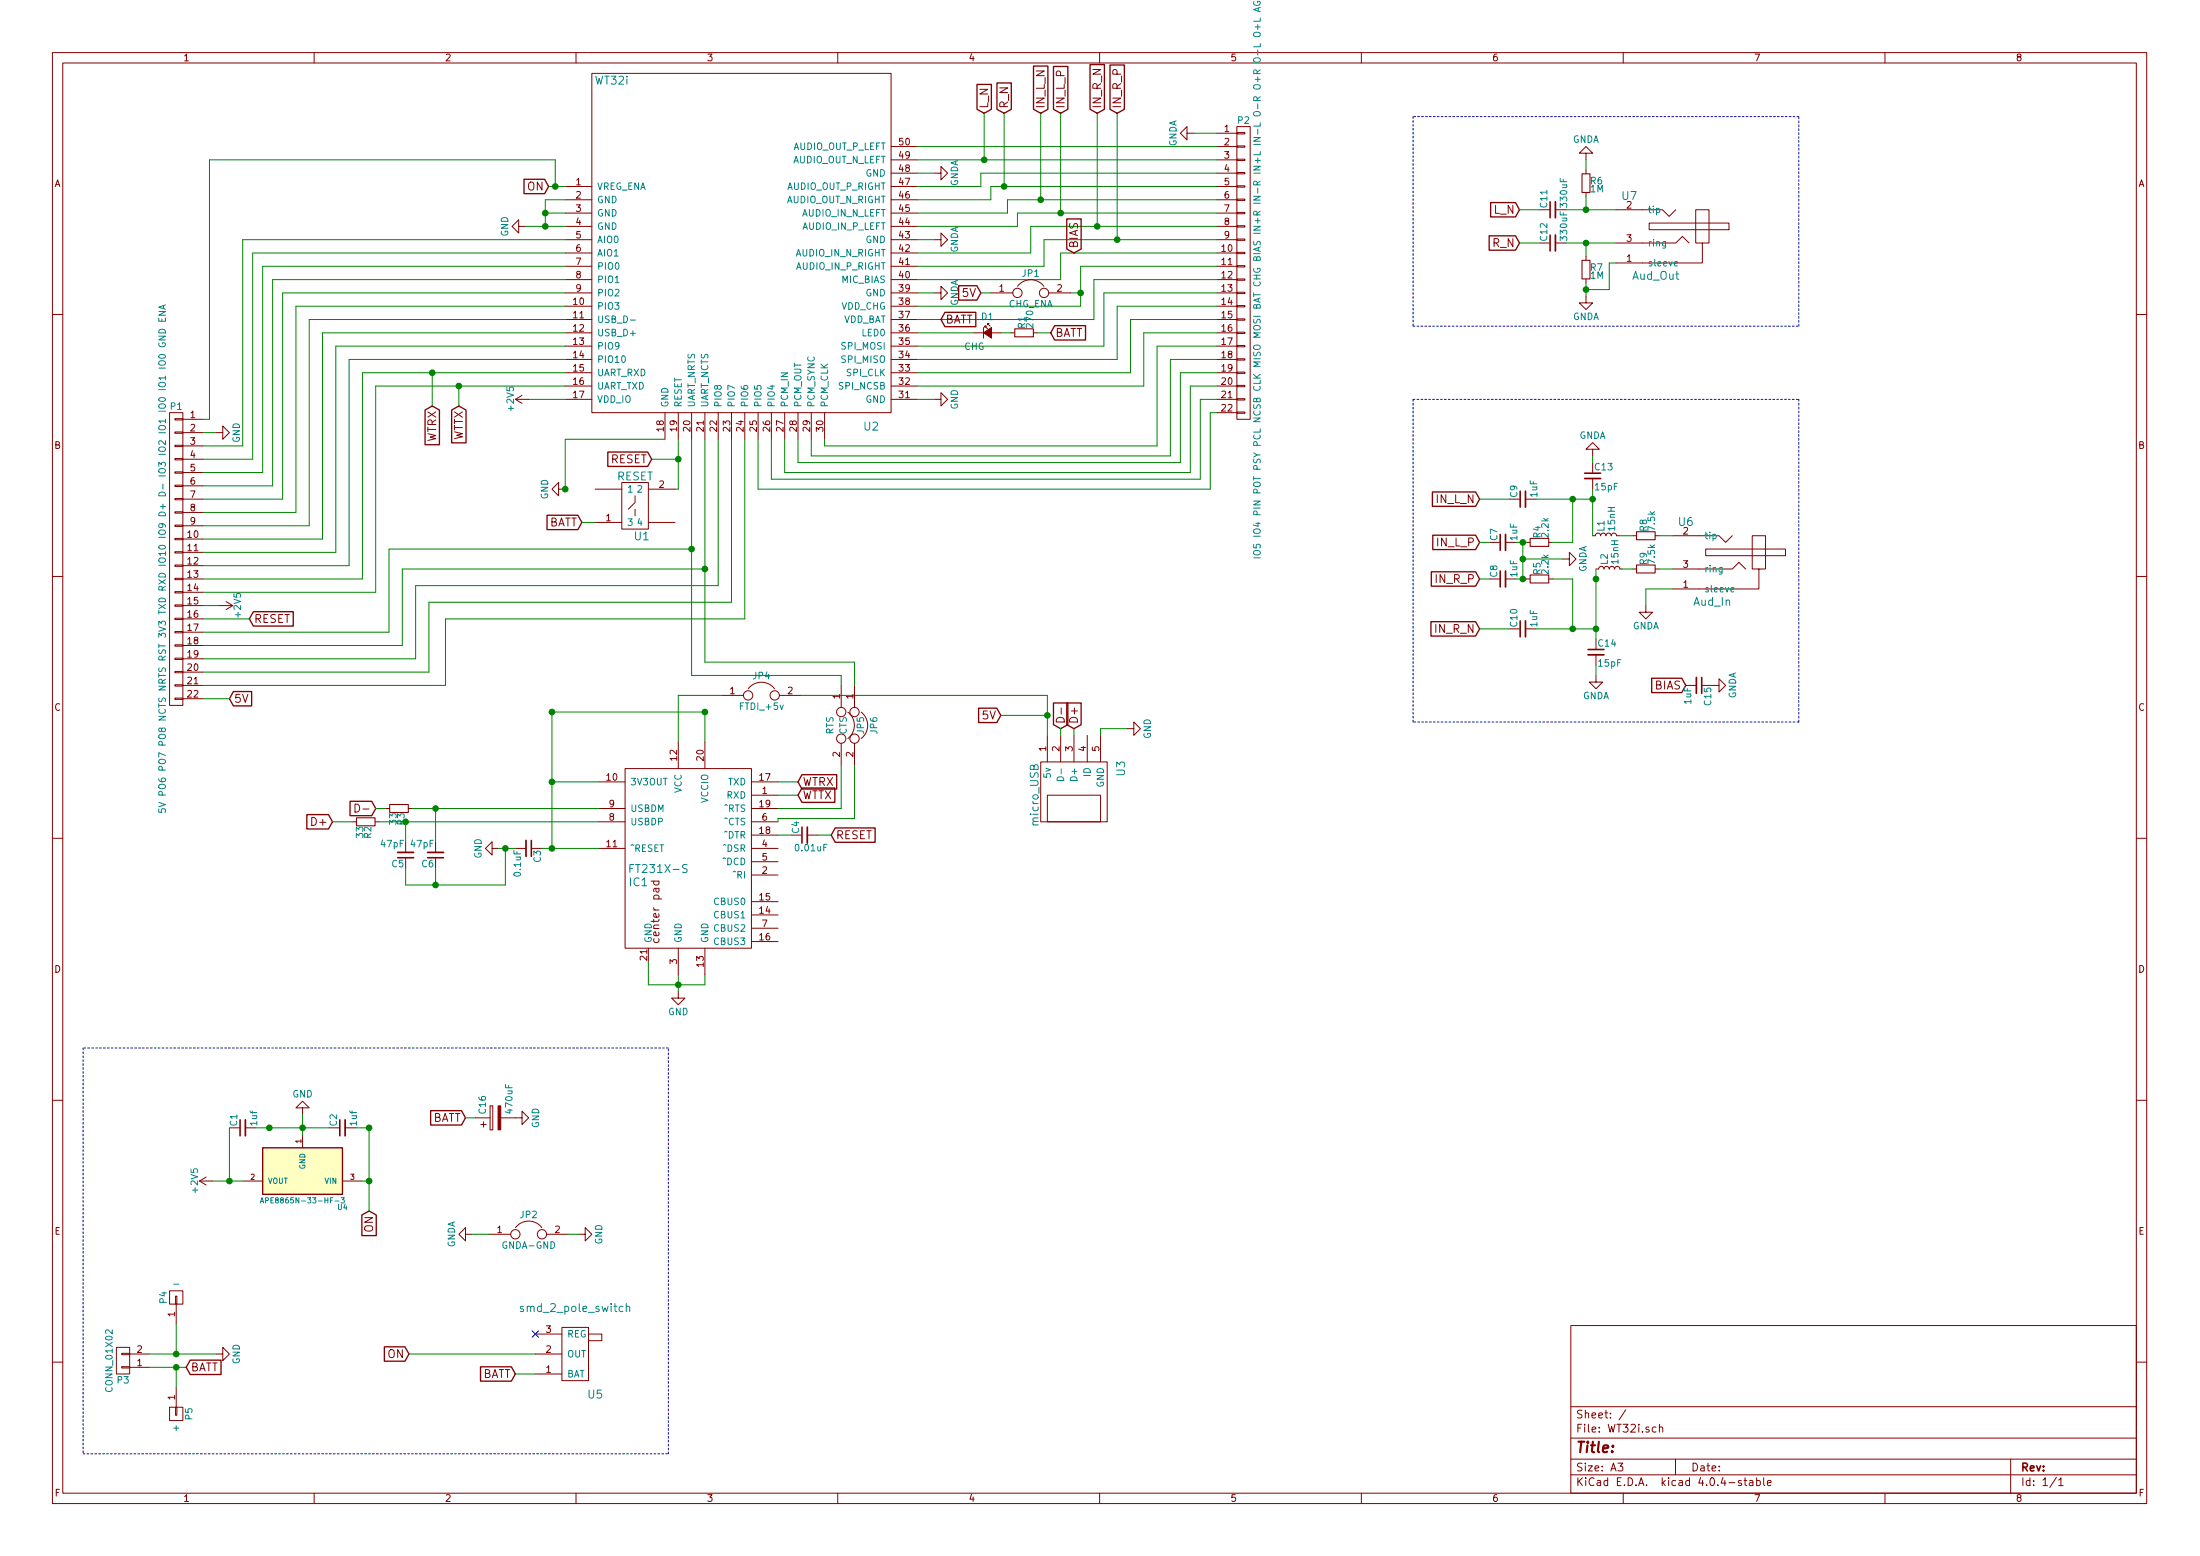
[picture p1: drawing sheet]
<svg xmlns="http://www.w3.org/2000/svg" width="420mm" height="297mm" viewBox="0 0 420 297" stroke-linecap="round" stroke-linejoin="round" font-family="sans-serif">
<g fill="none" stroke="#840000" stroke-width=".19">
<path d="M10 10h400v277h-400zM12 12h396v273.1h-396zM60 10v2M110 10v2M113 14h57.2v64.8h-57.2zM160 10v2M210 10v2M260 10v2M310 10v2M360 10v2M107.9 35.6h5.1M107.9 38.1h5.1"/>
<path d="M170.2 35.6h5.1M170.2 38.1h5.1M170.2 28h5.1M170.2 33.1h5.1M170.2 30.5h5.1M178.4 33.1h1.3v-1.3l1.3 1.3-1.3 1.2v-1.2M226.7 25.4v-1.2l-1.3 1.2 1.3 1.3v-1.3h1.3M232.4 35.6h3.8M232.4 38.1h3.8M232.4 28h3.8M232.4 33.1h3.8M232.4 30.5h3.8"/>
<path d="M232.4 25.4h3.8M236.2 24.2h2.6v55.8h-2.6zM236.2 38h1.5v.3h-1.5zM236.2 35.5h1.5v.2h-1.5zM236.2 32.9h1.5v.3h-1.5zM236.2 30.4h1.5v.2h-1.5zM236.2 27.8h1.5v.3h-1.5zM236.2 25.3h1.5v.3h-1.5zM302.9 29.2h1.3l-1.3-1.2-1.3 1.2h1.3v1.3M302.9 32.4v.8M302.9 36.7v.8M99.1 43.2v-1.3l-1.3 1.3 1.3 1.3v-1.3h1.2"/>
<path d="M107.9 40.7h5.1M107.9 43.2h5.1M107.9 45.8h5.1M107.9 48.3h5.1M107.9 50.8h5.1M107.9 53.4h5.1M107.9 55.9h5.1M107.9 58.5h5.1M170.2 40.7h5.1M170.2 43.2h5.1M170.2 45.8h5.1M170.2 48.3h5.1"/>
<path d="M170.2 50.8h5.1M170.2 53.4h5.1M170.2 55.9h5.1M170.2 58.5h5.1M178.4 55.9h1.3v-1.3l1.3 1.3-1.3 1.3v-1.3M178.4 45.8h1.3v-1.3l1.3 1.3-1.3 1.2v-1.2M189.2 55.9h4.2M194.3 54.6a3.2 3.2 0 0 1 5.1 0M200.3 55.9h4.2M232.4 40.7h3.8M232.4 43.2h3.8M232.4 45.8h3.8"/>
<path d="M232.4 48.3h3.8M232.4 50.8h3.8M232.4 53.4h3.8M232.4 55.9h3.8M232.4 58.5h3.8M236.2 58.3h1.5v.3h-1.5zM236.2 55.8h1.5v.2h-1.5zM236.2 53.2h1.5v.3h-1.5zM236.2 50.7h1.5v.3h-1.5zM236.2 48.2h1.5v.2h-1.5zM236.2 45.6h1.5v.3h-1.5zM236.2 43.1h1.5v.2h-1.5z"/>
<path d="M236.2 40.5h1.5v.3h-1.5zM297.1 40h2M297.1 46.4h2M302.9 56.6v1.2h1.3l-1.3 1.3-1.3-1.3h1.3M302.9 48.9v.8M302.9 53.2v.8M308.6 40h8.9l1.3 1.3 1.2-1.3M308.6 46.4h11.4l1.3-1.3 1.3 1.3M315 42.6h15.2v1.3h-15.2zM325.1 46.4h1.3v-6.4h-2.6v6.4h1.3v3.8h-16.5M10 60h2M32.4 78.8h2.5v55.9h-2.5z"/>
<path d="M33.4 79.9h1.5v.3h-1.5zM98.4 76.2h2.6M98.4 76.2l1.3 .8M99.7 75.5l-1.3 .7M107.9 61h5.1M107.9 76.2h5.1M107.9 63.5h5.1M107.9 73.7h5.1M107.9 66.1h5.1M107.9 71.2h5.1M107.9 68.6h5.1M127 78.8v5.1"/>
<path d="M129.5 78.8v5.1M132.1 78.8v5.1M134.6 78.8v5.1M137.2 78.8v5.1M139.7 78.8v5.1M142.2 78.8v5.1M144.8 78.8v5.1M147.3 78.8v5.1M149.9 78.8v5.1M152.4 78.8v5.1M154.9 78.8v5.1M157.5 78.8v5.1"/>
<path d="M170.2 61h5.1M170.2 76.2h5.1M170.2 63.5h5.1M170.2 73.7h5.1M170.2 66.1h5.1M170.2 71.2h5.1M170.2 68.6h5.1M178.4 76.2h1.3v-1.2l1.3 1.2-1.3 1.3v-1.3M186.1 63.5h1.7M187.8 62.5v2.1M188.1 62.5v-.2h.2h-.2l.5 .5M188.6 62v-.2h.2h-.2l.5 .5"/>
<path d="M189.4 63.5h1.7M193 63.5h.8M197.4 63.5h.7M232.4 61h3.8M232.4 76.2h3.8M232.4 63.5h3.8M232.4 73.7h3.8M232.4 66.1h3.8M232.4 71.2h3.8M232.4 68.6h3.8M232.4 78.8h3.8M236.2 78.6h1.5v.3h-1.5z"/>
<path d="M236.2 76.1h1.5v.3h-1.5zM236.2 73.6h1.5v.2h-1.5zM236.2 71h1.5v.3h-1.5zM236.2 68.5h1.5v.2h-1.5zM236.2 65.9h1.5v.3h-1.5zM236.2 63.4h1.5v.3h-1.5zM236.2 60.9h1.5v.2h-1.5zM408 60h2M33.4 97.7h1.5v.3h-1.5zM33.4 95.2h1.5v.2h-1.5zM33.4 92.6h1.5v.3h-1.5zM33.4 90.1h1.5v.2h-1.5z"/>
<path d="M33.4 87.5h1.5v.3h-1.5zM33.4 85h1.5v.3h-1.5zM33.4 82.5h1.5v.2h-1.5zM34.9 80h3.8M34.9 82.6h3.8M34.9 85.1h3.8M34.9 87.7h3.8M34.9 90.2h3.8M34.9 92.7h3.8M34.9 95.3h3.8M34.9 97.8h3.8M41.3 82.6h1.2v-1.3l1.3 1.3-1.3 1.3v-1.3"/>
<path d="M106.7 93.4v-1.3l-1.3 1.3 1.3 1.3v-1.3h1.2M113.7 99.7h5M113.7 93.4h5M118.7 92.1h5.1v8.9h-5.1zM121.3 94.7v1.2l-1.3 1.3M121.3 97.2v1.3M123.8 99.7h5.1M123.8 93.4h5.1M291.3 95.3h2.1M304.2 85.8h1.2l-1.2-1.3-1.3 1.3h1.3v1.2M304.2 91.3v2.1M10 110h2"/>
<path d="M33.4 118h1.5v.3h-1.5zM33.4 115.5h1.5v.2h-1.5zM33.4 112.9h1.5v.3h-1.5zM33.4 110.4h1.5v.3h-1.5zM33.4 107.9h1.5v.2h-1.5zM33.4 105.3h1.5v.3h-1.5zM33.4 102.8h1.5v.2h-1.5zM33.4 100.2h1.5v.3h-1.5zM34.9 100.4h3.8M34.9 102.9h3.8M34.9 105.4h3.8M34.9 108h3.8"/>
<path d="M34.9 110.5h3.8M34.9 113.1h3.8M34.9 115.6h3.8M34.9 118.1h3.8M41.9 115.6h2.5M43.2 114.8l1.2 .8M44.4 115.6l-1.2 .8M287.5 110.5h2.1M287.5 103.5h2.1M291.5 110.5h.7M291.5 103.5h.7M295.8 110.5h.7"/>
<path d="M295.8 103.5h.7M298.4 106.7h1.3v-1.3l1.3 1.3-1.3 1.3v-1.3M304.2 102.3h.5l.1-.4 .3-.1 .4 .1 .2 .4 .1-.4 .3-.1 .4 .1 .2 .4 .1-.4 .3-.1 .4 .1 .2 .4 .1-.4 .3-.1 .5 .1 .1 .4h.5M304.8 108.6h.5l.1-.3 .3-.2 .4 .1 .2 .4 .2-.3 .2-.2 .5 .1 .1 .4 .2-.3 .2-.2 .5 .1 .2 .4 .1-.3 .3-.2 .4 .1 .2 .4h.5M311.8 102.3h.7M311.8 108.6h.7M314.3 115.6v1.3h1.3l-1.3 1.2-1.2-1.2h1.2M316.1 102.3h.8M316.1 108.6h.8M319.4 102.3h8.9l1.3 1.2 1.2-1.2M319.4 108.6h11.4l1.3-1.2 1.3 1.2M325.8 104.8h15.2v1.3h-15.2z"/>
<path d="M335.9 108.6h1.3v-6.3h-2.6v6.3h1.3v3.8h-16.5M408 110h2M33.4 133.3h1.5v.2h-1.5zM33.4 130.7h1.5v.3h-1.5zM33.4 128.2h1.5v.2h-1.5zM33.4 125.6h1.5v.3h-1.5zM33.4 123.1h1.5v.3h-1.5zM33.4 120.6h1.5v.2h-1.5zM34.9 128.3h3.8M34.9 130.8h3.8M34.9 133.4h3.8M34.9 120.7h3.8"/>
<path d="M34.9 123.2h3.8M34.9 125.8h3.8M137.8 132.8h4.2M142.9 131.5a3.2 3.2 0 0 1 5 0M148.8 132.8h4.2M160.7 130.8v4.2M161.9 136a3.2 3.2 0 0 1 0 5M163.2 130.8v4.2M164.5 136a3.2 3.2 0 0 1 0 5M201.8 137.2a.81 .81 0 0 1 .9-.2 .81 .81 0 0 1 .6 .8h-1.6zM202.7 135.1v1.2M215.3 139.1h1.2v-1.3l1.3 1.3-1.3 1.3v-1.3"/>
<path d="M291.3 120.1h2.1M304.8 128.9v1.3h1.3l-1.3 1.3-1.3-1.3h1.3M304.8 125v2M321.9 130.8h2.1M327 130.8h1.3v-1.2l1.3 1.2-1.3 1.3v-1.3M67.3 156.9h.8M67.8 153.5a.77 .77 0 0 1 .9 .8 .77 .77 0 0 1-.9 .7zM69.3 154.4h1.2M71.6 156.9h.8M73.7 154.3h.7M78 154.3h.7M114.3 156.9h5.1"/>
<path d="M114.3 154.3h5.1M114.3 149.3h5.1M119.4 146.7h24.1v34.3h-24.1zM129.5 141.6v5.1M134.6 141.6v5.1M143.5 151.8h5.1M143.5 156.9h5.1M143.5 154.3h5.1M143.5 149.3h5.1M143.5 159.4h5.1M154.2 159.4h2M160.7 141.9v4.2"/>
<path d="M163.2 141.9v4.2M198.8 145.5h12.7v11.4h-12.7zM200 151.8h10.2v5.1h-10.2zM200 140.4v5.1M202.6 140.4v5.1M205.1 140.4v5.1M207.6 140.4v5.1M210.2 140.4v5.1M10 160h2M77.5 160.7v2M83.2 160.7v2M94 162v-1.3l-1.3 1.3 1.3 1.2v-1.2h1.2"/>
<path d="M98.4 162h2.1M114.3 162h5.1M124.3 168.2h1.6M124.9 168.2l-.1 .4 .3 .3h.5l.2-.1v-.6M143.5 167h5.1M143.5 162h5.1M143.5 164.5h5.1M143.5 177.2h5.1M143.5 174.7h5.1M143.5 172.1h5.1M143.5 179.7h5.1M408 160h2"/>
<path d="M129.5 189.3v1.2h1.3l-1.3 1.3-1.2-1.3h1.2M129.5 181v5.1M134.6 181v5.1M10 210h2M46.9 215.3h2M57.8 211.5h1.3l-1.3-1.3-1.3 1.3h1.3v1.3M57.8 216.6v2.5M65.9 215.3h2M90.8 213.4h2.8M91.8 214.7h1M92.3 214.2v1M93.6 215.7h.5z"/>
<path d="M93.6 211.1v4.6zM93.6 211.1h.5zM94.1 211.1v4.6zM95.6 213.4h4.1v-1.3l1.3 1.3-1.3 1.3v-1.3M408 210h2M38.1 225.5h2.5M38.1 225.5l1.3 .7M39.4 224.7l-1.3 .8M46.4 225.5h3.8M65.4 225.5h3.8M88.9 235.6v-1.2l-1.3 1.2 1.3 1.3v-1.3h1.3M93.3 235.6h4.2"/>
<path d="M98.5 234.4a3.2 3.2 0 0 1 5 0M104.4 235.6h4.2M110.5 235.6h1.3v-1.2l1.2 1.2-1.2 1.3v-1.3M22.2 257.2h2.6v5.1h-2.6zM23.2 258.4h1.6v.2h-1.6zM24.8 258.5h3.8M32.4 246.4h2.5v2.6h-2.5zM33.5 247.4h.3v1.6h-.3zM33.7 249v3.8M41.3 258.5h1.2v-1.3l1.3 1.3-1.3 1.3v-1.3M102.2 258.5h5.1M102.2 254.7h5.1"/>
<path d="M107.3 253.4h5.1v10.2h-5.1zM112.4 254.7h2.5v1.2h-2.5zM300 253h108v32.1h-108zM10 260h2M23.2 260.9h1.6v.2h-1.6zM24.8 261h3.8M32.4 268.6h2.5v2.6h-2.5zM33.5 268.6h.3v1.6h-.3zM33.7 264.8v3.8M102.2 262.3h5.1M300 278.5h108M300 274.5h108"/>
<path d="M300 268.5h108M309 279.3h.9l-.5 .6 .5 .1v.7l-.2 .1-.7-.1M310.5 269.1l-1.3 2M316.3 272.5l-.5-.1-.3 .3 .1 .6 .2 .1 .5-.1M316.9 272.5l.2-.1 .4 .1 .1 .9M316.9 271.9v1.5M320 278.5v3M384 278.5v6.6M408 260h2M60 285.1v1.9M110 285.1v1.9M160 285.1v1.9"/>
<path d="M210 285.1v1.9M260 285.1v1.9M300 281.5h108M310 285.1v1.9M332.6 282.7a.37 .37 0 0 0-.6 .1l.1 .2 .5 .2v.1l-.2 .3-.4-.1M333.1 282.6h.5M333.3 282.1v1.3l.3 .2M334.1 282.7h.6l.1 .9M334.8 283h-.5l-.2 .2 .2 .4 .5-.1M335.5 282.7l.4-.1 .3 .3-.1 .6h-.6M335.5 282.1v1.5M336.8 282.1v1.3l.2 .2"/>
<path d="M337.5 283.1l.8-.1-.1-.3-.4-.1-.3 .2 .1 .7h.6M360 285.1v1.9M392.7 282l-1.2 2M393.2 282.5l.4-.4v1.5M393.2 283.6h.8"/>
<circle cx="194.3" cy="55.9" r=".89"/>
<circle cx="199.4" cy="55.9" r=".89"/>
<circle cx="142.9" cy="132.8" r=".89"/>
<circle cx="148" cy="132.8" r=".89"/>
<circle cx="160.7" cy="135.9" r=".89"/>
<circle cx="163.2" cy="135.9" r=".89"/>
<circle cx="160.7" cy="141" r=".89"/>
<circle cx="163.2" cy="141" r=".89"/>
<circle cx="98.4" cy="235.6" r=".89"/>
<circle cx="103.5" cy="235.6" r=".89"/>
</g>
<g fill="none" stroke="#008484" stroke-width=".19">
<path d="M239.5 6.3a.83 .83 0 0 1 1.2 .2 .44 .44 0 0 1-.4 .5l-.7-.1-.2-.2zM239.5 .3a.59 .59 0 0 0 .5 .7 .59 .59 0 0 0 .6-.7h-.5v.2M239.7 5.1h1M240.2 4.7v.9M240.3 1.5v.6M240.7 3.4v.6h-1.3M240.7 1.4l-1.3 .4 1.3 .4M30.3 59.5h1.3l-1.3 .7h1.3M31.2 58.3v.6M31.6 58.2l-1.3 .4 1.3 .4M319.8 50.4l.6-.2-.1-.2-.3-.1-.2 .2v.6h.5M30.3 64.2h1.3l-1.3 .7h1.3"/>
<path d="M30.3 60.7v.6h1.3v-.6M30.5 63a.67 .67 0 0 1 .8-.1 .67 .67 0 0 1 .3 .7h-1.3zM30.9 60.9v.4M120.4 61.1h1M239.8 99.9h.9M240.3 99.7v.8l-1-.3M239.4 103.9v.7h.6l-.1-.2 .1-.5h.6l.1 .2-.1 .5M239.4 106.5h1.3M239.4 102.4h1.3M239.5 105.3a.83 .83 0 0 1 1.2 .1 .44 .44 0 0 1-.4 .5h-.7l-.2-.3zM239.5 101.2a.83 .83 0 0 1 1.2 .1 .44 .44 0 0 1-.4 .5h-.7l-.2-.3zM330.6 112.6l.6-.1-.1-.3h-.3l-.2 .1v.6h.5"/>
<path d="M30.3 154.4v.7h.6l-.1-.2 .1-.5h.6l.1 .2-.1 .5M30.3 153.2l1.3 .4-1.3 .4M30.3 148.7l.1 .3 .2 .2h.7l.3-.2-.1-.4-.5-.1-.1 .2-.1 .3 .2 .2M30.4 149.9a.83 .83 0 0 1 1.2 .1 .44 .44 0 0 1-.4 .6l-.7-.1-.2-.2zM31 151.8l-.1-.6-.5-.1-.1 .7h1.3M197.5 146.4l.3-.4 .3 .1 .2 .2v.6h-1.6v-.5l.2-.3h.3l.2 .1 .1 .7M201.9 148.5a.69 .69 0 0 1 .8-.2 .69 .69 0 0 1 .4 .7h-1.2zM202.7 146.8v.9M120.3 165.8h.5M121 165h-.7v1.6M131.2 165.1a.62 .62 0 0 0-.8 .1v.4l.8 .4v.4a.62 .62 0 0 1-.8 .1M49.7 229.7l.3-1.1 .4 1.1"/>
<path d="M49.8 229.4h.5M50.7 229.2l.5-.1v-.4l-.5-.1v1.1M64 229.3h.7M65.2 228.6h.6l-.4 .4 .3 .1v.5l-.1 .1-.4-.1M119.6 249.5l.1-.1a.36 .36 0 0 1 .6 .2v.8M119.6 248.9v1.5"/>
</g>
<path d="M50.2 219.1h15.2v8.9h-15.2z" fill="#ffffc2" stroke="#ffffc2" stroke-width=".19"/>
<g fill="none" stroke="#840000" stroke-width=".25">
<path d="M186.6 16.1h2.7v4.8l-1.3 .7-1.4-.7zM190.4 15.8h2.7v5.1l-1.3 .7-1.4-.7zM197.4 12.6h2.7v8.3l-1.3 .7-1.4-.7zM201.2 12.7h2.7v8.2l-1.3 .7-1.4-.7zM208.2 12.3h2.7v8.6l-1.4 .7-1.3-.7zM212 12.4h2.7v8.5l-1.3 .7-1.4-.7zM100.1 34.2h3.9l.8 1.4-.8 1.4h-3.9zM284.7 38.7h4.7l.8 1.3-.8 1.4h-4.7zM180.5 59.6h5.9v2.8h-5.9l-.8-1.4zM183.1 54.5h3.5l.7 1.4-.7 1.4h-3.5zM203.7 41.8h2.8v5.7l-1.4 .8-1.4-.8zM284.4 45h5l.8 1.4-.8 1.4h-5z"/>
<path d="M81.2 78.3l1.3-.8 1.4 .8v6.6h-2.7zM86.3 78.3l1.3-.8 1.4 .8v6.2h-2.7zM201.4 62.2h5.9v2.7h-5.9l-.7-1.4zM104.5 98.4h5.9l.7 1.3-.7 1.4h-5.9zM116.1 86.3h7.6l.8 1.4-.8 1.3h-7.6zM273.6 93.9h8.2l.8 1.4-.8 1.4h-8.2zM48.4 116.8h7.6v2.7h-7.6l-.8-1.4zM273.3 118.7h8.5l.8 1.4-.8 1.3h-8.5zM273.4 109.2h8.4l.8 1.3-.8 1.4h-8.4zM273.6 102.2h8.2l.8 1.3-.8 1.4h-8.2zM44.6 132h3.5v2.8h-3.5l-.8-1.4zM186.9 135.2h3.5l.7 1.4-.7 1.3h-3.5z"/>
<path d="M201.2 134.2h2.7v4.1l-1.3 .8-1.4-.8zM203.7 134.2h2.8v4.1l-1.4 .8-1.4-.8zM315.4 129.5h5.8l.7 1.3-.7 1.4h-5.8zM58.6 155.5h4.1l.8 1.4-.8 1.4h-4.1zM66.9 153h4.1l.8 1.3-.8 1.4h-4.1zM153.2 150.4h6.2v2.8h-6.2l-.8-1.4zM153.2 147.9h6.6v2.7h-6.6l-.8-1.3zM159.5 158.1h7.6v2.7h-7.6l-.8-1.4zM50.2 219.1h15.2v8.9h-15.2zM82.2 212h5.9l.8 1.4-.8 1.4h-5.9zM69.1 231.9l1.4-.7 1.4 .7v4h-2.8zM36.3 259.7h5.9v2.7h-5.9l-.7-1.4z"/>
<path d="M73.4 257.1h3.9l.8 1.4-.8 1.4h-3.9zM91.8 260.9h5.9l.7 1.4-.7 1.4h-5.9z"/>
</g>
<g fill="none" stroke="#840000" stroke-width=".33">
<path d="M297.1 38.5v3.1M297.1 44.9v3M291.3 93.8v3M302.6 91.3h3.1M287.5 102v3.1M287.5 109v3.1M291.3 118.5v3.1M303.3 125h3M324 129.3v3.1M154.2 157.9v3M75.9 162.7h3.1M81.7 162.7h3"/>
<path d="M100.5 160.4v3.1M46.9 213.8v3M65.9 213.8v3"/>
</g>
<g fill="none" stroke="#840000" stroke-width=".3">
<path d="M296 38.5v3.1M296 44.9v3M290.3 93.8v3M302.6 90.3h3.1M286.5 102v3.1M286.5 109v3.1M290.3 118.5v3.1M303.3 124h3M325 129.3v3.1M153.2 157.9v3M75.9 163.7h3.1M81.7 163.7h3"/>
<path d="M101.5 160.4v3.1M45.8 213.8v3M64.9 213.8v3"/>
</g>
<g fill="#840000" stroke="#840000" stroke-width=".19">
<path d="M187.8 63.5l1.6-1v2.1z"/>
<path d="M95.1 211.1h.5v4.6h-.5z"/>
</g>
<path d="M302.1 33.2h1.6v3.5h-1.6zM302.1 49.7h1.6v3.5h-1.6zM193.8 62.8h3.6v1.5h-3.6zM292.2 102.8h3.6v1.5h-3.6zM292.2 109.8h3.6v1.5h-3.6zM312.5 101.5h3.6v1.5h-3.6zM312.5 107.9h3.6v1.5h-3.6zM68.1 156.1h3.5v1.5h-3.5zM74.4 153.6h3.6v1.5h-3.6z" fill="none" stroke="#840000" stroke-width=".2"/>
<g fill="none" stroke="#008400" stroke-width=".19">
<path d="M104.8 35.6h3.1M106 35.6v-5.1h-66v49.5h-1.3M107.9 38.1h-3.8v5.1M175.3 33.1h3.1M175.3 28h57.1M175.3 30.5h57.1M188 21.6v8.9M191.8 21.6v14M198.8 21.6v16.5M202.6 21.6v19.1M209.5 21.6v21.6M213.4 21.6v24.2"/>
<path d="M228 25.4h4.4M232.4 33.1h-45.1v2.5h-12M232.4 35.6h-43.2v2.5h-13.9M232.4 38.1h-40v2.6h-17.1M302.9 30.5v1.9M302.9 37.5v2.5M100.3 43.2h7.6M104.1 40.7h3.8M107.9 45.8h-61.5v39.3h-7.7M107.9 55.9h-53.9v39.4h-15.3M107.9 48.3h-59.6v39.4h-9.6M107.9 50.8h-57.7v39.4h-11.5"/>
<path d="M107.9 53.4h-55.8v39.3h-13.4M107.9 58.5h-51.4v39.3h-17.8M175.3 45.8h3.1M175.3 55.9h3.1M187.3 55.9h1.9M204.5 55.9h1.9M232.4 45.8h-33v5h-24.1M232.4 55.9h-21.6v10.2h-35.5M232.4 40.7h-38.1v2.5h-19M232.4 43.2h-35.6v5.1h-21.5M232.4 53.4h-23.5v7.6h-33.6M232.4 48.3h-29.8v5.1h-27.3"/>
<path d="M232.4 50.8h-26v7.7h-31.1M232.4 58.5h-19v10.1h-38.1M290.2 40h3.8M290.2 46.4h3.8M299.1 40h9.5M299.1 46.4h9.5M302.9 46.4v2.5M302.9 54v2.6M308.6 50.2h-1.3v5.1h-4.4M82.5 71.2v6.3M87.6 73.7v3.8M101 76.2h6.9"/>
<path d="M107.9 61h-48.8v39.4h-20.4M107.9 66.1h-43.8v39.3h-25.4M107.9 68.6h-41.2v39.4h-28M107.9 71.2h-38.7v39.3h-30.5M107.9 73.7h-36.1v39.4h-33.1M107.9 63.5h-46.3v39.4h-22.9M175.3 76.2h3.1M175.3 63.5h10.8M191.1 63.5h1.9M198.1 63.5h2.6M232.4 78.8h-1.3v14.6h-86.3v-9.5M232.4 76.2h-3.2v15.3h-81.9v-7.6"/>
<path d="M232.4 61h-16.5v10.2h-40.6M232.4 66.1h-11.4v19h-63.5v-1.2M232.4 68.6h-8.9v18.4h-68.6v-3.1M232.4 71.2h-7v17.1h-73v-4.4M232.4 63.5h-14v10.2h-43.1M232.4 73.7h-5.1v16.5h-77.4v-6.3M38.7 82.6h2.6M111.1 99.7h2.6M124.5 87.7h5M127 83.9h-19.1v9.5M129.5 83.9v9.5h-.6M132.1 83.9v45h28.6v1.9"/>
<path d="M134.6 83.9v42.5h28.6v4.4M137.2 83.9v27.9h-57.8v14h-40.7M139.7 83.9v31.1h-57.8v13.3h-43.2M142.2 83.9v34.2h-57.1v12.7h-46.4M282.6 95.3h5.7M293.4 95.3h10.8M300.4 95.3v8.2h-3.9M304.2 87v1.3M304.2 93.4v8.9M38.7 115.6h3.2M38.7 118.1h8.9M132.1 104.8h-57.8v15.9h-35.6"/>
<path d="M134.6 108.6h-57.8v14.6h-38.1M282.6 110.5h1.9M282.6 103.5h1.9M289.6 110.5h1.9M289.6 103.5h1.9M290.8 106.7h7.6M290.8 103.5v7M296.5 110.5h3.9v9.6M304.8 108.6v13.4M309.2 102.3h2.6M309.9 108.6h1.9M316.9 108.6h2.5"/>
<path d="M316.9 102.3h2.5M319.4 112.4h-5.1v3.2M38.7 133.4h5.1M137.8 132.8h-8.3v8.8M153 132.8h47v7.6M191.1 136.6h8.9M202.6 139.1v1.3M205.1 139.1v1.3M215.3 139.1h-5.1v1.3M282.6 120.1h5.7M293.4 120.1h11.4M304.8 127v1.9"/>
<path d="M63.5 156.9h3.8M71.8 154.3h1.9M72.4 156.9h41.9M77.5 156.9v3.8M78.7 154.3h35.6M83.2 154.3v6.4M105.4 149.3h8.9M134.6 141.6v-5.7h-29.2v26.1M148.6 149.3h3.8M148.6 159.4h2.5M148.6 151.8h3.8M156.2 159.4h2.5"/>
<path d="M160.7 146.1v8.2h-12.1M163.2 146.1v10.1h-14.6v.7M83.2 165.8v3.1M95.2 162h3.2M96.5 162v6.9h-19v-3.1M103.5 162h10.8M123.8 183.6v4.4h10.8v-1.9M129.5 186.1v3.2M43.8 215.3v10.2M48.9 215.3h14M57.8 212.8v3.8M67.9 215.3h2.6v15.9"/>
<path d="M88.9 213.4h1.9M40.6 225.5h5.8M69.2 225.5h1.3M90.2 235.6h3.1M108.6 235.6h1.9M28.6 258.5h12.7M33.7 252.8v5.7M78.1 258.5h24.1M28.6 261h7M33.7 261v3.8M98.4 262.3h3.8"/>
</g>
<g fill="#008400" stroke="#008400" stroke-width=".25">
<circle cx="57.8" cy="215.3" r=".51"/>
<circle cx="51.4" cy="215.3" r=".51"/>
<circle cx="43.8" cy="225.5" r=".51"/>
<circle cx="70.5" cy="215.3" r=".51"/>
<circle cx="70.5" cy="225.5" r=".51"/>
<circle cx="108" cy="93.4" r=".51"/>
<circle cx="104.1" cy="43.2" r=".51"/>
<circle cx="104.1" cy="40.7" r=".51"/>
<circle cx="106" cy="35.6" r=".51"/>
<circle cx="129.5" cy="87.7" r=".51"/>
<circle cx="200" cy="136.6" r=".51"/>
<circle cx="105.4" cy="149.3" r=".51"/>
<circle cx="105.4" cy="162" r=".51"/>
<circle cx="96.5" cy="162" r=".51"/>
<circle cx="129.5" cy="188" r=".51"/>
<circle cx="105.4" cy="135.9" r=".51"/>
<circle cx="134.6" cy="135.9" r=".51"/>
<circle cx="132.1" cy="104.8" r=".51"/>
<circle cx="134.6" cy="108.6" r=".51"/>
<circle cx="87.6" cy="73.7" r=".51"/>
<circle cx="82.6" cy="71.2" r=".51"/>
<circle cx="77.5" cy="156.9" r=".51"/>
<circle cx="83.2" cy="154.3" r=".51"/>
<circle cx="83.2" cy="168.9" r=".51"/>
<circle cx="188" cy="30.5" r=".51"/>
<circle cx="206.4" cy="55.9" r=".51"/>
<circle cx="33.7" cy="261" r=".51"/>
<circle cx="33.7" cy="258.5" r=".51"/>
<circle cx="191.8" cy="35.6" r=".51"/>
<circle cx="198.8" cy="38.1" r=".51"/>
<circle cx="202.6" cy="40.7" r=".51"/>
<circle cx="213.4" cy="45.8" r=".51"/>
<circle cx="209.5" cy="43.2" r=".51"/>
<circle cx="304.8" cy="120.1" r=".51"/>
<circle cx="304.2" cy="95.3" r=".51"/>
<circle cx="304.8" cy="110.5" r=".51"/>
<circle cx="300.4" cy="95.3" r=".51"/>
<circle cx="300.4" cy="120.1" r=".51"/>
<circle cx="290.8" cy="103.5" r=".51"/>
<circle cx="290.8" cy="110.5" r=".51"/>
<circle cx="290.8" cy="106.7" r=".51"/>
<circle cx="302.9" cy="46.4" r=".51"/>
<circle cx="302.9" cy="40" r=".51"/>
<circle cx="302.9" cy="55.3" r=".51"/>
</g>
<path d="M101.6 254.1l1.2 1.2M102.8 254.1l-1.2 1.2" fill="none" stroke="#000084" stroke-width=".19"/>
<path d="M269.9 22.3v40M343.5 22.3h-73.6M269.9 62.3h73.6M269.9 76.2h73.6M343.5 62.3v-40M343.5 76.2v61.6M269.9 137.8v-61.6M343.5 137.8h-73.6M15.9 200.1v77.4M127.6 200.1h-111.7M15.9 277.5h111.7M127.6 277.5v-77.4" fill="none" stroke="#0000c2" stroke-width=".19" stroke-dasharray=".3 .4"/>
<text font-size="2.8" fill="#840000" x="301" y="277.3">Title:</text>
<g font-size="2.1" fill="#008484">
<text x="113.7" y="16.1">WT32i</text>
<text x="309.8" y="38.2">U7</text>
<text x="311.8" y="53.4">Aud_Out</text>
<text x="165" y="82.2">U2</text>
<text x="117.8" y="91.7">RESET</text>
<text x="320.6" y="100.4">U6</text>
<text x="121.2" y="103.1">U1</text>
<text x="323.4" y="115.6">Aud_In</text>
<text x="214.9" y="148.1" transform="rotate(-90 214.9 148.1)">U3</text>
<text x="198.3" y="157.5" transform="rotate(-90 198.3 157.5)">micro_USB</text>
<text x="120.9" y="166.6">FT231X-S</text>
<text x="120.3" y="169.2">IC1</text>
<text x="99.8" y="250.5">smd_2_pole_switch</text>
<text x="112.3" y="267">U5</text>
</g>
<g font-size="2.1" fill="#840000">
<text x="188.7" y="20.7" transform="rotate(-90 188.7 20.7)">L_N</text>
<text x="192.5" y="20.7" transform="rotate(-90 192.5 20.7)">R_N</text>
<text x="199.5" y="20.7" transform="rotate(-90 199.5 20.7)">IN_L_N</text>
<text x="203.3" y="20.7" transform="rotate(-90 203.3 20.7)">IN_L_P</text>
<text x="210.3" y="20.7" transform="rotate(-90 210.3 20.7)">IN_R_N</text>
<text x="214.1" y="20.7" transform="rotate(-90 214.1 20.7)">IN_R_P</text>
<text x="100.7" y="36.4">ON</text>
<text x="285.3" y="40.8">L_N</text>
<text x="205.9" y="47.4" transform="rotate(-90 205.9 47.4)">BIAS</text>
<text x="285" y="47.2">R_N</text>
<text x="183.8" y="56.7">5V</text>
<text x="180.6" y="61.8">BATT</text>
<text x="201.6" y="64.3">BATT</text>
<text x="83.3" y="84.7" transform="rotate(-90 83.3 84.7)">WTRX</text>
<text x="88.4" y="84.4" transform="rotate(-90 88.4 84.4)">WTTX</text>
<text x="116.5" y="88.4">RESET</text>
<text x="104.5" y="100.5">BATT</text>
<text x="274.3" y="96">IN_L_N</text>
<text x="274.5" y="104.3">IN_L_P</text>
<text x="274.2" y="111.3">IN_R_P</text>
<text x="48.5" y="118.9">RESET</text>
<text x="274.1" y="120.8">IN_R_N</text>
<text x="316" y="131.6">BIAS</text>
<text x="44.7" y="134.1">5V</text>
<text x="187.6" y="137.3">5V</text>
<text x="205.9" y="138.2" transform="rotate(-90 205.9 138.2)">D+</text>
<text x="153.3" y="152.6">WTTX</text>
<text x="153.3" y="150">WTRX</text>
<text x="59.8" y="157.6">D+</text>
<text x="159.7" y="160.2">RESET</text>
<text x="125.9" y="179.4" transform="rotate(-90 125.9 179.4)">center pad</text>
<text x="82.3" y="214.2">BATT</text>
<text x="71.2" y="235.3" transform="rotate(-90 71.2 235.3)">ON</text>
<text x="36.5" y="261.8">BATT</text>
<text x="74" y="259.2">ON</text>
<text x="91.8" y="263.1">BATT</text>
<text x="301" y="273.5">File: WT32i.sch</text>
<text x="301" y="270.8">Sheet: /</text>
<text x="301" y="280.9">Size: A3</text>
<text x="323" y="280.9">Date:</text>
<text x="386" y="280.9">Rev:</text>
<text x="301" y="283.7">KiCad E.D.A. kicad 4.0.4-stable</text>
<text x="386" y="283.7">Id: 1/1</text>
</g>
<g font-size="1.8" fill="#840000">
<text x="35" y="11.7">1</text>
<text x="85" y="11.7">2</text>
<text x="135" y="11.7">3</text>
<text x="185" y="11.7">4</text>
<text x="235" y="11.7">5</text>
<text x="285" y="11.7">6</text>
<text x="335" y="11.7">7</text>
<text x="385" y="11.7">8</text>
<text x="171.8" y="27.7">50</text>
<text x="233.8" y="25.2">1</text>
<text x="233.8" y="27.7">2</text>
<text x="10.4" y="35.7">A</text>
<text x="110" y="35.3">1</text>
<text x="171.8" y="35.3">47</text>
<text x="171.8" y="32.8">48</text>
<text x="171.8" y="30.3">49</text>
<text x="233.8" y="30.3">3</text>
<text x="233.8" y="32.8">4</text>
<text x="233.8" y="35.3">5</text>
<text x="408.4" y="35.7">A</text>
<text x="110" y="37.9">2</text>
<text x="110" y="40.4">3</text>
<text x="171.8" y="40.4">45</text>
<text x="171.8" y="37.9">46</text>
<text x="233.8" y="37.9">6</text>
<text x="233.8" y="40.4">7</text>
<text x="310.7" y="39.8">2</text>
<text x="110" y="43">4</text>
<text x="110" y="45.5">5</text>
<text x="171.8" y="45.5">43</text>
<text x="171.8" y="43">44</text>
<text x="233.8" y="43">8</text>
<text x="233.8" y="45.5">9</text>
<text x="310.7" y="46.1">3</text>
<text x="110" y="48">6</text>
<text x="110" y="50.6">7</text>
<text x="110" y="53.1">8</text>
<text x="171.8" y="53.1">40</text>
<text x="171.8" y="50.6">41</text>
<text x="171.8" y="48">42</text>
<text x="233.3" y="48">10</text>
<text x="233.3" y="50.6">11</text>
<text x="233.3" y="53.1">12</text>
<text x="310.7" y="49.9">1</text>
<text x="109.5" y="58.2">10</text>
<text x="110" y="55.7">9</text>
<text x="171.8" y="58.2">38</text>
<text x="171.8" y="55.7">39</text>
<text x="190.8" y="55.7">1</text>
<text x="201.9" y="55.7">2</text>
<text x="233.3" y="55.7">13</text>
<text x="233.3" y="58.2">14</text>
<text x="109.5" y="60.7">11</text>
<text x="109.5" y="63.3">12</text>
<text x="109.5" y="65.8">13</text>
<text x="171.8" y="65.8">35</text>
<text x="171.8" y="63.3">36</text>
<text x="171.8" y="60.7">37</text>
<text x="233.3" y="60.7">15</text>
<text x="233.3" y="63.3">16</text>
<text x="233.3" y="65.8">17</text>
<text x="109.5" y="68.4">14</text>
<text x="109.5" y="70.9">15</text>
<text x="171.8" y="70.9">33</text>
<text x="171.8" y="68.4">34</text>
<text x="233.3" y="68.4">18</text>
<text x="233.3" y="70.9">19</text>
<text x="109.5" y="73.4">16</text>
<text x="109.5" y="76">17</text>
<text x="171.8" y="76">31</text>
<text x="171.8" y="73.4">32</text>
<text x="233.3" y="73.4">20</text>
<text x="233.3" y="76">21</text>
<text x="36.3" y="79.8">1</text>
<text x="36.3" y="82.3">2</text>
<text x="126.7" y="82.3" transform="rotate(-90 126.7 82.3)">18</text>
<text x="129.3" y="82.3" transform="rotate(-90 129.3 82.3)">19</text>
<text x="131.8" y="82.3" transform="rotate(-90 131.8 82.3)">20</text>
<text x="134.4" y="82.3" transform="rotate(-90 134.4 82.3)">21</text>
<text x="136.9" y="82.3" transform="rotate(-90 136.9 82.3)">22</text>
<text x="139.4" y="82.3" transform="rotate(-90 139.4 82.3)">23</text>
<text x="142" y="82.3" transform="rotate(-90 142 82.3)">24</text>
<text x="144.5" y="82.3" transform="rotate(-90 144.5 82.3)">25</text>
<text x="147.1" y="82.3" transform="rotate(-90 147.1 82.3)">26</text>
<text x="149.6" y="82.3" transform="rotate(-90 149.6 82.3)">27</text>
<text x="152.1" y="82.3" transform="rotate(-90 152.1 82.3)">28</text>
<text x="154.7" y="82.3" transform="rotate(-90 154.7 82.3)">29</text>
<text x="157.2" y="82.3" transform="rotate(-90 157.2 82.3)">30</text>
<text x="233.3" y="78.5">22</text>
<text x="10.4" y="85.7">B</text>
<text x="36.3" y="84.9">3</text>
<text x="36.3" y="87.4">4</text>
<text x="36.3" y="90">5</text>
<text x="408.4" y="85.7">B</text>
<text x="36.3" y="92.5">6</text>
<text x="36.3" y="95">7</text>
<text x="125.9" y="93.1">2</text>
<text x="36.3" y="97.6">8</text>
<text x="36.3" y="100.1">9</text>
<text x="115.7" y="99.5">1</text>
<text x="35.9" y="102.7">10</text>
<text x="35.9" y="105.2">11</text>
<text x="35.9" y="107.7">12</text>
<text x="321.5" y="102">2</text>
<text x="35.9" y="110.3">13</text>
<text x="35.9" y="112.8">14</text>
<text x="321.5" y="112.2">1</text>
<text x="321.5" y="108.4">3</text>
<text x="35.9" y="115.4">15</text>
<text x="35.9" y="117.9">16</text>
<text x="35.9" y="120.4">17</text>
<text x="35.9" y="123">18</text>
<text x="35.9" y="125.5">19</text>
<text x="35.9" y="128.1">20</text>
<text x="35.9" y="130.6">21</text>
<text x="10.4" y="135.7">C</text>
<text x="35.9" y="133.1">22</text>
<text x="139.4" y="132.5">1</text>
<text x="150.4" y="132.5">2</text>
<text x="160.4" y="133.4" transform="rotate(-90 160.4 133.4)">1</text>
<text x="162.9" y="133.4" transform="rotate(-90 162.9 133.4)">1</text>
<text x="408.4" y="135.7">C</text>
<text x="199.8" y="143.4" transform="rotate(-90 199.8 143.4)">1</text>
<text x="202.3" y="143.4" transform="rotate(-90 202.3 143.4)">2</text>
<text x="204.9" y="143.4" transform="rotate(-90 204.9 143.4)">3</text>
<text x="207.4" y="143.4" transform="rotate(-90 207.4 143.4)">4</text>
<text x="209.9" y="143.4" transform="rotate(-90 209.9 143.4)">5</text>
<text x="115.9" y="149">10</text>
<text x="129.3" y="145.1" transform="rotate(-90 129.3 145.1)">12</text>
<text x="134.4" y="145.1" transform="rotate(-90 134.4 145.1)">20</text>
<text x="145.1" y="149">17</text>
<text x="160.4" y="144.5" transform="rotate(-90 160.4 144.5)">2</text>
<text x="162.9" y="144.5" transform="rotate(-90 162.9 144.5)">2</text>
<text x="116.4" y="154.1">9</text>
<text x="145.1" y="154.1">19</text>
<text x="145.6" y="151.5">1</text>
<text x="115.9" y="161.7">11</text>
<text x="116.4" y="156.6">8</text>
<text x="145.1" y="159.2">18</text>
<text x="145.6" y="161.7">4</text>
<text x="145.6" y="156.6">6</text>
<text x="145.6" y="166.8">2</text>
<text x="145.6" y="164.2">5</text>
<text x="145.1" y="171.9">15</text>
<text x="145.1" y="174.4">14</text>
<text x="145.1" y="179.5">16</text>
<text x="145.6" y="176.9">7</text>
<text x="10.4" y="185.7">D</text>
<text x="123.6" y="183.2" transform="rotate(-90 123.6 183.2)">21</text>
<text x="129.3" y="184" transform="rotate(-90 129.3 184)">3</text>
<text x="134.4" y="184.5" transform="rotate(-90 134.4 184.5)">13</text>
<text x="408.4" y="185.7">D</text>
<text x="10.4" y="235.7">E</text>
<text x="94.9" y="235.4">1</text>
<text x="106" y="235.4">2</text>
<text x="408.4" y="235.7">E</text>
<text x="33.4" y="251.3" transform="rotate(-90 33.4 251.3)">1</text>
<text x="104.3" y="254.4">3</text>
<text x="26.2" y="260.8">1</text>
<text x="26.2" y="258.2">2</text>
<text x="104.3" y="262">1</text>
<text x="104.3" y="258.2">2</text>
<text x="33.4" y="267.2" transform="rotate(-90 33.4 267.2)">1</text>
<text x="10.5" y="285.7">F</text>
<text x="35" y="286.7">1</text>
<text x="85" y="286.7">2</text>
<text x="135" y="286.7">3</text>
<text x="185" y="286.7">4</text>
<text x="235" y="286.7">5</text>
<text x="285" y="286.7">6</text>
<text x="335" y="286.7">7</text>
<text x="385" y="286.7">8</text>
<text x="408.5" y="285.7">F</text>
</g>
<g font-size="1.8" fill="#008484">
<text x="236.4" y="23.6">P2</text>
<text x="151.2" y="28.6">AUDIO_OUT_P_LEFT</text>
<text x="224.7" y="28" transform="rotate(-90 224.7 28)">GNDA</text>
<text x="300.3" y="27.2">GNDA</text>
<text x="151.1" y="31.2">AUDIO_OUT_N_LEFT</text>
<text x="165.2" y="33.7">GND</text>
<text x="183" y="35.6" transform="rotate(-90 183 35.6)">GNDA</text>
<text x="303.8" y="35.2">R6</text>
<text x="114" y="36.2">VREG_ENA</text>
<text x="114" y="38.8">GND</text>
<text x="114" y="41.3">GND</text>
<text x="150" y="38.8">AUDIO_OUT_N_RIGHT</text>
<text x="150.1" y="36.2">AUDIO_OUT_P_RIGHT</text>
<text x="153" y="41.3">AUDIO_IN_N_LEFT</text>
<text x="295.5" y="39.6" transform="rotate(-90 295.5 39.6)">C11</text>
<text x="299.3" y="39.4" transform="rotate(-90 299.3 39.4)">330uF</text>
<text x="303.8" y="36.7">1M</text>
<text x="314.7" y="40.7">tip</text>
<text x="97.1" y="45.2" transform="rotate(-90 97.1 45.2)">GND</text>
<text x="114" y="43.9">GND</text>
<text x="114" y="46.4">AIO0</text>
<text x="153.1" y="43.9">AUDIO_IN_P_LEFT</text>
<text x="165.2" y="46.4">GND</text>
<text x="295.5" y="45.9" transform="rotate(-90 295.5 45.9)">C12</text>
<text x="299.3" y="45.7" transform="rotate(-90 299.3 45.7)">330uF</text>
<text x="314.7" y="47">ring</text>
<text x="114" y="48.9">AIO1</text>
<text x="114" y="51.5">PIO0</text>
<text x="152" y="48.9">AUDIO_IN_N_RIGHT</text>
<text x="152.1" y="51.5">AUDIO_IN_P_RIGHT</text>
<text x="183" y="48.3" transform="rotate(-90 183 48.3)">GNDA</text>
<text x="195.3" y="52.8">JP1</text>
<text x="303.8" y="53.2">1M</text>
<text x="303.8" y="51.7">R7</text>
<text x="314.7" y="50.8">sleeve</text>
<text x="114" y="54">PIO1</text>
<text x="114" y="56.6">PIO2</text>
<text x="114" y="59.1">PIO3</text>
<text x="160.5" y="59.1">VDD_CHG</text>
<text x="160.7" y="54">MIC_BIAS</text>
<text x="165.2" y="56.6">GND</text>
<text x="183" y="58.5" transform="rotate(-90 183 58.5)">GNDA</text>
<text x="192.5" y="58.7">CHG_ENA</text>
<text x="114" y="61.6">USB_D-</text>
<text x="114" y="64.2">USB_D+</text>
<text x="160.8" y="61.6">VDD_BAT</text>
<text x="164.6" y="64.2">LED0</text>
<text x="187.5" y="61.1">D1</text>
<text x="195.8" y="62.6" transform="rotate(-90 195.8 62.6)">R1</text>
<text x="197.3" y="62.4" transform="rotate(-90 197.3 62.4)">270</text>
<text x="300.3" y="61.1">GNDA</text>
<text x="114" y="66.7">PIO9</text>
<text x="114" y="69.3">PIO10</text>
<text x="114" y="71.8">UART_RXD</text>
<text x="160.8" y="69.3">SPI_MISO</text>
<text x="160.8" y="66.7">SPI_MOSI</text>
<text x="161.7" y="71.8">SPI_CLK</text>
<text x="184.1" y="66.8">CHG</text>
<text x="114" y="74.3">UART_TXD</text>
<text x="114" y="76.9">VDD_IO</text>
<text x="127.6" y="77.8" transform="rotate(-90 127.6 77.8)">GND</text>
<text x="130.2" y="77.8" transform="rotate(-90 130.2 77.8)">RESET</text>
<text x="132.7" y="77.8" transform="rotate(-90 132.7 77.8)">UART_NRTS</text>
<text x="135.3" y="77.8" transform="rotate(-90 135.3 77.8)">UART_NCTS</text>
<text x="137.8" y="77.8" transform="rotate(-90 137.8 77.8)">PIO8</text>
<text x="140.3" y="77.8" transform="rotate(-90 140.3 77.8)">PIO7</text>
<text x="142.9" y="77.8" transform="rotate(-90 142.9 77.8)">PIO6</text>
<text x="145.4" y="77.8" transform="rotate(-90 145.4 77.8)">PIO5</text>
<text x="148" y="77.8" transform="rotate(-90 148 77.8)">PIO4</text>
<text x="150.5" y="77.8" transform="rotate(-90 150.5 77.8)">PCM_IN</text>
<text x="153" y="77.8" transform="rotate(-90 153 77.8)">PCM_OUT</text>
<text x="155.6" y="77.8" transform="rotate(-90 155.6 77.8)">PCM_SYNC</text>
<text x="158.1" y="77.8" transform="rotate(-90 158.1 77.8)">PCM_CLK</text>
<text x="160.3" y="74.3">SPI_NCSB</text>
<text x="165.2" y="76.9">GND</text>
<text x="32.6" y="78.2">P1</text>
<text x="98.1" y="78.3" transform="rotate(-90 98.1 78.3)">+2V5</text>
<text x="183" y="78.2" transform="rotate(-90 183 78.2)">GND</text>
<text x="301.5" y="83.8">GNDA</text>
<text x="45.8" y="84.5" transform="rotate(-90 45.8 84.5)">GND</text>
<text x="304.6" y="89.8">C13</text>
<text x="104.7" y="95.3" transform="rotate(-90 104.7 95.3)">GND</text>
<text x="119.8" y="94">1</text>
<text x="121.8" y="94">2</text>
<text x="289.8" y="94.9" transform="rotate(-90 289.8 94.9)">C9</text>
<text x="293.6" y="94.9" transform="rotate(-90 293.6 94.9)">1uF</text>
<text x="304.7" y="93.6">15pF</text>
<text x="119.8" y="100.4">3</text>
<text x="121.8" y="100.4">4</text>
<text x="240.7" y="98.5" transform="rotate(-90 240.7 98.5)">IO5 IO4 PIN POT PSY PCL NCSB CLK MISO MOSI BAT CHG BIAS IN+R IN-R IN+L IN-L O-R O+R O-L O+L AGND</text>
<text x="306.4" y="101.4" transform="rotate(-90 306.4 101.4)">L1</text>
<text x="308.4" y="101.2" transform="rotate(-90 308.4 101.2)">15nH</text>
<text x="314.5" y="101.4" transform="rotate(-90 314.5 101.4)">R8</text>
<text x="316.1" y="101.2" transform="rotate(-90 316.1 101.2)">7.5k</text>
<text x="286" y="103.2" transform="rotate(-90 286 103.2)">C7</text>
<text x="289.8" y="103.1" transform="rotate(-90 289.8 103.1)">1uF</text>
<text x="294.2" y="102.7" transform="rotate(-90 294.2 102.7)">R4</text>
<text x="295.7" y="102.5" transform="rotate(-90 295.7 102.5)">2.2k</text>
<text x="307" y="107.8" transform="rotate(-90 307 107.8)">L2</text>
<text x="309.1" y="107.6" transform="rotate(-90 309.1 107.6)">15nH</text>
<text x="314.5" y="107.7" transform="rotate(-90 314.5 107.7)">R9</text>
<text x="316.1" y="107.6" transform="rotate(-90 316.1 107.6)">7.5k</text>
<text x="325.5" y="102.9">tip</text>
<text x="286" y="110.1" transform="rotate(-90 286 110.1)">C8</text>
<text x="289.8" y="110.1" transform="rotate(-90 289.8 110.1)">1uF</text>
<text x="294.2" y="109.6" transform="rotate(-90 294.2 109.6)">R5</text>
<text x="295.7" y="109.5" transform="rotate(-90 295.7 109.5)">2.2k</text>
<text x="303" y="109.3" transform="rotate(-90 303 109.3)">GNDA</text>
<text x="325.5" y="113.1">sleeve</text>
<text x="325.5" y="109.3">ring</text>
<text x="46" y="117.7" transform="rotate(-90 46 117.7)">+2V5</text>
<text x="289.8" y="119.6" transform="rotate(-90 289.8 119.6)">C10</text>
<text x="293.6" y="119.6" transform="rotate(-90 293.6 119.6)">1uF</text>
<text x="305.3" y="123.4">C14</text>
<text x="311.7" y="120.1">GNDA</text>
<text x="143.8" y="129.7">JP4</text>
<text x="305.3" y="127.2">15pF</text>
<text x="141.5" y="135.5">FTDI_+5v</text>
<text x="302.2" y="133.5">GNDA</text>
<text x="323" y="134.4" transform="rotate(-90 323 134.4)">1uF</text>
<text x="326.8" y="134.6" transform="rotate(-90 326.8 134.6)">C15</text>
<text x="331.5" y="133.4" transform="rotate(-90 331.5 133.4)">GNDA</text>
<text x="159.2" y="140.2" transform="rotate(-90 159.2 140.2)">RTS</text>
<text x="161.7" y="140.2" transform="rotate(-90 161.7 140.2)">CTS</text>
<text x="165" y="140" transform="rotate(-90 165 140)">JP5</text>
<text x="167.5" y="140" transform="rotate(-90 167.5 140)">JP6</text>
<text x="219.8" y="141.1" transform="rotate(-90 219.8 141.1)">GND</text>
<text x="31.6" y="147.9" transform="rotate(-90 31.6 147.9)">5V PO6 PO7 PO8 NCTS NRTS RST 3V3 TXD RXD IO10 IO9 D+ D- IO3 IO2 IO1 IO0 IO1 IO0 GND ENA</text>
<text x="120.4" y="149.9">3V3OUT</text>
<text x="139" y="149.9">TXD</text>
<text x="200.7" y="148.4" transform="rotate(-90 200.7 148.4)">5v</text>
<text x="205.7" y="148.8" transform="rotate(-90 205.7 148.8)">D+</text>
<text x="208.3" y="148.2" transform="rotate(-90 208.3 148.2)">ID</text>
<text x="120.4" y="155">USBDM</text>
<text x="130.2" y="151.5" transform="rotate(-90 130.2 151.5)">VCC</text>
<text x="135.3" y="153.4" transform="rotate(-90 135.3 153.4)">VCCIO</text>
<text x="137.9" y="155">^RTS</text>
<text x="138.8" y="152.4">RXD</text>
<text x="210.8" y="150.4" transform="rotate(-90 210.8 150.4)">GND</text>
<text x="69.4" y="159.8" transform="rotate(-90 69.4 159.8)">33</text>
<text x="70.9" y="160" transform="rotate(-90 70.9 160)">R2</text>
<text x="72.8" y="161.7">47pF</text>
<text x="75.7" y="157.3" transform="rotate(-90 75.7 157.3)">33</text>
<text x="77.2" y="157.5" transform="rotate(-90 77.2 157.5)">R3</text>
<text x="78.5" y="161.7">47pF</text>
<text x="120.4" y="157.5">USBDP</text>
<text x="137.8" y="160.1">^DTR</text>
<text x="137.9" y="157.5">^CTS</text>
<text x="152.6" y="159" transform="rotate(-90 152.6 159)">C4</text>
<text x="74.9" y="165.5">C5</text>
<text x="80.6" y="165.5">C6</text>
<text x="92" y="163.9" transform="rotate(-90 92 163.9)">GND</text>
<text x="99.5" y="167.2" transform="rotate(-90 99.5 167.2)">0.1uF</text>
<text x="103.3" y="164.6" transform="rotate(-90 103.3 164.6)">C3</text>
<text x="120.4" y="162.6">^RESET</text>
<text x="137.6" y="165.1">^DCD</text>
<text x="137.7" y="162.6">^DSR</text>
<text x="139.7" y="167.7">^RI</text>
<text x="152.1" y="162.5">0.01uF</text>
<text x="136.5" y="172.8">CBUS0</text>
<text x="124.5" y="180" transform="rotate(-90 124.5 180)">GND</text>
<text x="130.2" y="180" transform="rotate(-90 130.2 180)">GND</text>
<text x="135.3" y="180" transform="rotate(-90 135.3 180)">GND</text>
<text x="136.5" y="177.8">CBUS2</text>
<text x="136.5" y="175.3">CBUS1</text>
<text x="136.5" y="180.4">CBUS3</text>
<text x="127.6" y="193.8">GND</text>
<text x="55.8" y="209.5">GND</text>
<text x="45.3" y="214.9" transform="rotate(-90 45.3 214.9)">C1</text>
<text x="49.1" y="214.8" transform="rotate(-90 49.1 214.8)">1uf</text>
<text x="64.3" y="214.9" transform="rotate(-90 64.3 214.9)">C2</text>
<text x="68.1" y="214.8" transform="rotate(-90 68.1 214.8)">1uf</text>
<text x="92.8" y="212.5" transform="rotate(-90 92.8 212.5)">C16</text>
<text x="97.9" y="212.4" transform="rotate(-90 97.9 212.4)">470uF</text>
<text x="102.9" y="215.4" transform="rotate(-90 102.9 215.4)">GND</text>
<text x="37.8" y="227.5" transform="rotate(-90 37.8 227.5)">+2V5</text>
<text x="99.4" y="232.5">JP2</text>
<text x="86.9" y="238.2" transform="rotate(-90 86.9 238.2)">GNDA</text>
<text x="96.1" y="238.4">GNDA-GND</text>
<text x="115" y="237.6" transform="rotate(-90 115 237.6)">GND</text>
<text x="33.4" y="245.7">-</text>
<text x="31.8" y="248.8" transform="rotate(-90 31.8 248.8)">P4</text>
<text x="108.3" y="255.3">REG</text>
<text x="45.8" y="260.4" transform="rotate(-90 45.8 260.4)">GND</text>
<text x="108.3" y="262.9">BAT</text>
<text x="108.3" y="259.1">OUT</text>
<text x="21.5" y="265.4" transform="rotate(-90 21.5 265.4)">CONN_01X02</text>
<text x="22.4" y="264.1">P3</text>
<text x="33.1" y="273.2">+</text>
<text x="36.7" y="271" transform="rotate(-90 36.7 271)">P5</text>
</g>
<g font-size="1.4" fill="#840000">
<text x="57.5" y="218.2" transform="rotate(-90 57.5 218.2)">1</text>
<text x="47.9" y="225.2">2</text>
<text x="66.9" y="225.2">3</text>
</g>
<g font-size="1.4" fill="#008484">
<text x="51.2" y="226">VOUT</text>
<text x="58.3" y="223.3" transform="rotate(-90 58.3 223.3)">GND</text>
<text x="62" y="226">VIN</text>
<text x="51.4" y="229.7">APE8865N-33-HF-3</text>
<text x="64.5" y="231">U4</text>
</g>
</svg>
